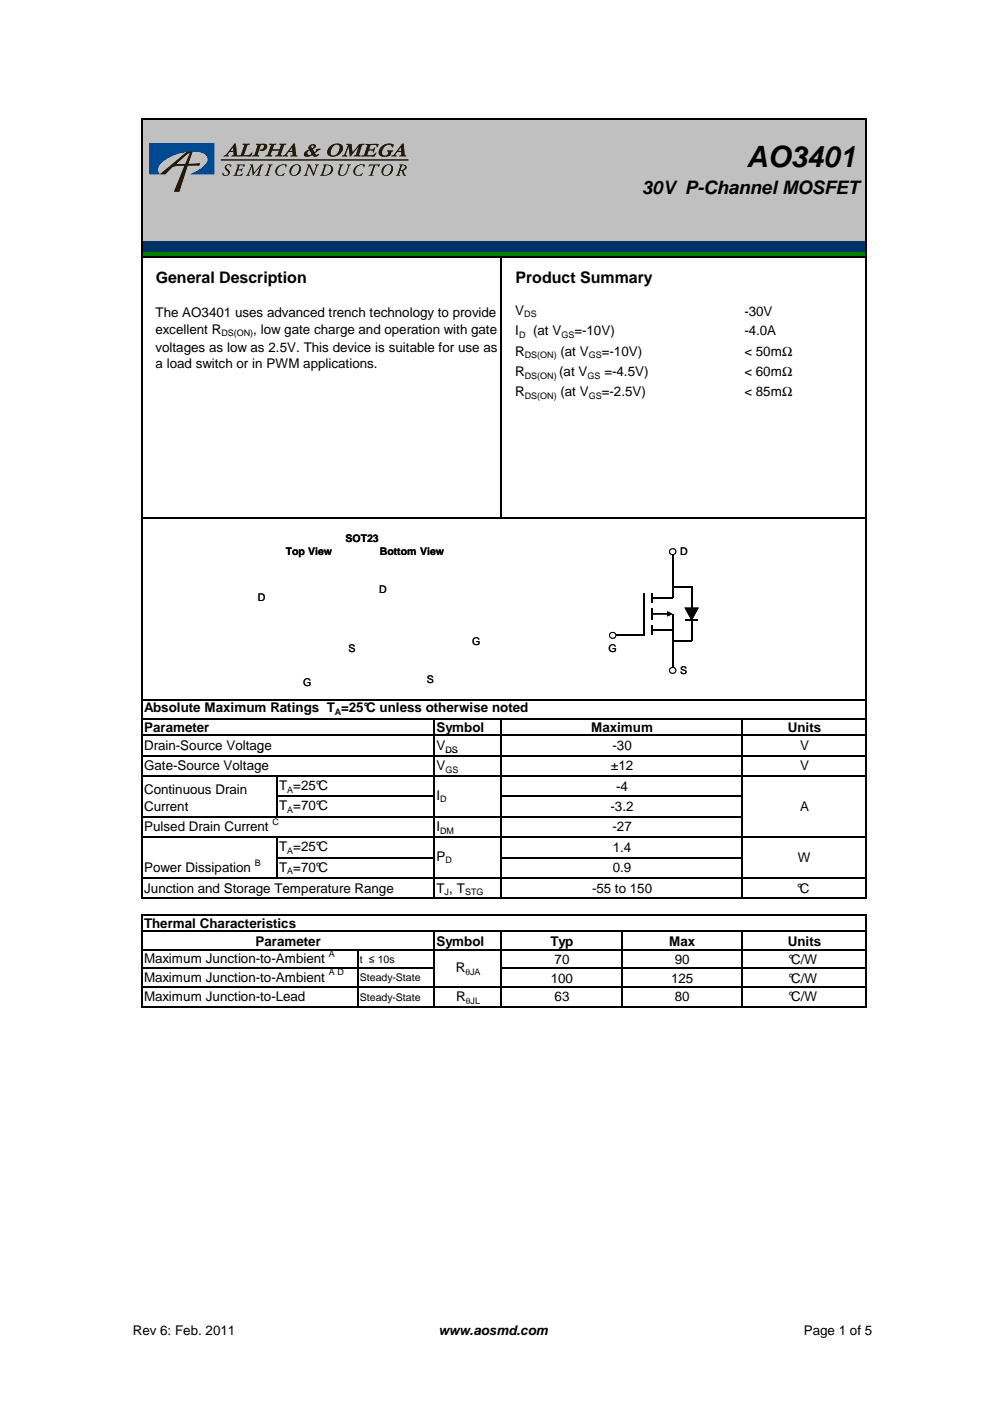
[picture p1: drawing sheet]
<svg xmlns="http://www.w3.org/2000/svg" width="210mm" height="297mm" viewBox="0 0 210 297" stroke-linecap="round" stroke-linejoin="round" font-family="sans-serif">
<path d="M30.1 25.3h153.6v25.8h-153.6z" fill="#c0c0c0"/>
<path d="M30.1 51.1h153.6v2.3h-153.6z" fill="#003365"/>
<path d="M30.1 53.3h153.6v1.3h-153.6z" fill="#008000"/>
<path d="M30 25v135.1M30.1 25.1h153.7M183.6 25.3v134.8M30.1 54.6h153.7M106.3 54.7v55.3M30.1 109.9h153.7M30.1 148.5h153.7M30.1 152.4h153.7M30.1 155.9h153.7M92 152.5v7.6M106.3 152.5v7.6M157.3 152.5v7.6" fill="none" stroke="#000" stroke-width=".25"/>
<g fill="#251a05">
<path d="M51.5 30.5h1.5l-.1 .1-.5 .2-.7 2.1a1.63 1.63 0 0 0 1.8-.5v.1a.59 .59 0 0 1-.5 .7l-2.5-.1 .1-.1 .5-.2 .7-2-.4-.2z"/>
<path d="M54.3 30.5h1.3a.72 .72 0 0 1 1 .3 .72 .72 0 0 1-.4 1 .74 .74 0 0 1-1.1 0l.1-.1a.62 .62 0 0 0 .6-.3 .62 .62 0 0 0-.1-.7l-.4 .1-.7 1.9-.1 .2 .5 .1-.1 .1-1.4 .1 .4-.3 .4-.9 .3-1.2-.3-.2z"/>
<path d="M57.1 30.5h1.5l-.1 .1-.4 .1-.3 1h.9h.6l.3-1-.4-.1 .1-.1h1.4l-.5 .2-.1 .3-.6 1.9 .3 .1v.1l-1.4-.1a.75 .75 0 0 0 .7-.8l.1-.3h-1.5l-.4 1 .4 .1v.1h-1.5l.1-.1 .4-.1 .2-.5 .6-1.7-.4-.1z"/>
<path d="M73.5 30.5h1l.3 1.8 1-1.3a1.21 1.21 0 0 1 1.4-.5l-.5 .4-.6 2 .4 .1-.1 .2-1.4-.1v-.1a.69 .69 0 0 0 .7-.8l.4-1.2-1.8 2.2h-.1l-.3-2.1-.6 1.7 .3 .2v.2h-1.1l.5-.4 .7-1.7 .1-.3-.4-.1z"/>
<path d="M77.5 30.5h2.7l-.1 .7-.2-.1a.52 .52 0 0 0-.3-.4 .52 .52 0 0 0-.5 0h-.5l-.3 1a.81 .81 0 0 0 1.1-.4h.1l-.3 1h-.2l.1-.3a.66 .66 0 0 0-1-.1l-.3 .9a1.61 1.61 0 0 0 2-.4v.1a.86 .86 0 0 1-1.3 .6l-1.9 .1v-.2a.46 .46 0 0 0 .7-.4l.6-1.9h-.4z"/>
<path d="M80.9 31.1a1.99 1.99 0 0 1 2.5-.3l-.2 .4a1 1 0 0 0-1-.6 1 1 0 0 0-.9 .8 .98 .98 0 0 0 .1 1.6 .68 .68 0 0 0 .8-.2 .68 .68 0 0 0 .1-.7l-.2-.1v-.1h1.3l-.3 .2a1.24 1.24 0 0 1-1.6 1.1 1.01 1.01 0 0 1-1.2-.5 1.01 1.01 0 0 1 .3-1.2z"/>
<path d="M47.9 35l.6-.1 .5 .1-.2 .4-.1-.4h-.5a.63 .63 0 0 0 .3 1.1 .81 .81 0 0 1-.2 1.1 .81 .81 0 0 1-1.1-.2l.1-.4a.54 .54 0 0 0 .7 .5 .54 .54 0 0 0 .2-.8l-.1-.2a.67 .67 0 0 1-.2-1.1z"/>
<path d="M50.2 34.9h1.7l-.2 .5a.58 .58 0 0 0-.9-.3l-.3 .8a.7 .7 0 0 0 .9-.2l-.2 .7a.44 .44 0 0 0-.4-.4 .44 .44 0 0 0-.4 .2l-.2 .8a1.17 1.17 0 0 0 1.3-.2l-.1 .1a.88 .88 0 0 1-1 .3h-1l.3-.1 .2-.4 .5-1.5z"/>
<path d="M53 34.9h.7l.1 1.8 1.1-1.3a.7 .7 0 0 1 1-.5l-.4 .3-.5 1.4-.1 .4 .3 .2h-1l.4-.2 .6-1.7-1.6 1.9-.2-1.9-.7 1.6 .3 .3h-.9l.1-.1a3.1 3.1 0 0 0 1.1-1.9z"/>
<path d="M56.9 34.9h.9l-.4 .3-.5 1.5-.1 .4 .3 .1h-1l.4-.2 .5-1.6 .1-.3z"/>
<path d="M58.9 35.3l.6-.3 1-.1 .3 .1-.2 .5a.76 .76 0 0 0-.7-.6 .76 .76 0 0 0-.7 .5l-.3 .4a.86 .86 0 0 0 .2 1.3 .86 .86 0 0 0 1.2-.4 .89 .89 0 0 1-1.4 .5 1.12 1.12 0 0 1 0-1.9z"/>
<path d="M65.1 34.9h.7l.7 1.8 .6-1.6-.3-.2h.8l-.3 .3-.8 2.1-1-2.1-.5 1.8 .2 .2h-.8l.3-.2 .3-.6 .4-1.3z"/>
<path d="M71.9 34.9h.9l-.4 .3-.4 1.7a.87 .87 0 0 0 1 .2 .87 .87 0 0 0 .5-.8l.3-1.2-.2-.2h.8a.77 .77 0 0 0-.6 .9 1.39 1.39 0 0 1-1.7 1.4 .62 .62 0 0 1-.3-.9l.3-1.1z"/>
<path d="M75.5 35.3l.5-.3 1-.1 .4 .1-.3 .5a.76 .76 0 0 0-.6-.6 .76 .76 0 0 0-.8 .5l-.3 .4a.86 .86 0 0 0 .2 1.3 .86 .86 0 0 0 1.3-.4 .89 .89 0 0 1-1.5 .5 1.12 1.12 0 0 1 .1-1.9z"/>
<path d="M78.4 34.8l2.1 .1-.2 .5-.2-.4h-.6l-.6 2 .2 .2h-.9l.4-.2 .6-2-.6 .1-.4 .2z"/>
<path d="M49.7 30.4h.3l.2 2a.4 .4 0 0 0 .3 .6v.2h-1.4l.4-.3v-.7h-.8l-.5 .6 .3 .2v.1l-1.1 .1 .6-.4zM49.4 31.2l-.6 .8h.7z"/>
<path d="M62.3 30.4h.2l.2 2a.4 .4 0 0 0 .4 .6l-.1 .2h-1.4l.5-.3-.1-.7h-.8l-.5 .6 .4 .2-.1 .1-1.1 .1 .6-.4zM61.9 31.2l-.6 .8h.7z"/>
<path d="M65.7 30.8l.5-.2a.51 .51 0 0 1 .8 .3 .51 .51 0 0 1-.6 .6l-.1 .1 .4 .7a.44 .44 0 0 0 .3-.7l1-.1-1.2 1a.5 .5 0 0 0 .8 .2 .81 .81 0 0 1-1.4 .2 1.31 1.31 0 0 1-1.8 0 1.26 1.26 0 0 1 1.2-1.2 .58 .58 0 0 1 .1-.9zM65.3 32a.48 .48 0 0 0 0 .8 .48 .48 0 0 0 .8-.2l-.5-.7zM66 30.9a.29 .29 0 0 0 .1 .5 .29 .29 0 0 0 .4-.3 .27 .27 0 0 0-.1-.4 .27 .27 0 0 0-.4 .2z"/>
<path d="M70 31.1l.9-.6a1.18 1.18 0 0 1 1.3 .1 1.18 1.18 0 0 1 .4 1.2 1.91 1.91 0 0 1-3.1 .9 1.58 1.58 0 0 1 .5-1.6zM70.7 30.9a1.64 1.64 0 0 0-.4 2 1.52 1.52 0 0 0 1.6-2.1l-.5-.2z"/>
<path d="M85.3 30.4h.3l.1 2a.4 .4 0 0 0 .4 .6v.2h-1.5l.5-.3v-.7h-.9l-.4 .6 .3 .2v.1l-1.1 .1 .5-.4zM85 31.2l-.6 .8h.7z"/>
<path d="M61.7 35.4a1.21 1.21 0 0 1 2 0 1.42 1.42 0 0 1-.5 1.5 1.42 1.42 0 0 1-1.6 .1 1.24 1.24 0 0 1 .1-1.6zM62.3 35.2l-.4 .5a.85 .85 0 0 0-.2 .9 .85 .85 0 0 0 .6 .6 1.46 1.46 0 0 0 1-2.1l-.4-.1z"/>
<path d="M68.5 34.9h.4a1.17 1.17 0 0 1 1.6 1.3 2.24 2.24 0 0 1-2.5 1h-.2l.4-.2 .5-1.7 .1-.2zM69.1 35l-.6 2a1.2 1.2 0 0 0 1.4-.3 1.2 1.2 0 0 0 .1-1.5z"/>
<path d="M81.2 35.4a1.21 1.21 0 0 1 2.1 0 1.42 1.42 0 0 1-.5 1.5 1.42 1.42 0 0 1-1.7 .1 1.24 1.24 0 0 1 .1-1.6zM81.8 35.2l-.4 .5a.85 .85 0 0 0-.2 .9 .85 .85 0 0 0 .6 .6 1.46 1.46 0 0 0 1.1-2.1l-.5-.1z"/>
<path d="M84.7 34.9a1.15 1.15 0 0 1 1.5 .6l-.2 .4-.5 .3a1.1 1.1 0 0 0 .6 1h-.5l-.5-1-.3 .1-.2 .7 .2 .2h-.8l.3-.2 .5-1.6 .1-.3zM85.3 35l-.4 .9 .2 .2a.55 .55 0 0 0 .7-.4 .55 .55 0 0 0-.4-.7z"/>
<path d="M33.9 36.9h1.2a3.8 3.8 0 0 1 2.3-1.7l1.7-.1-2.2 5.5h1.1l1.8-5.5h2.4l.2-.5-2.5 .2 1-2.8-1.4 .2zM37.4 34.7l2.2-2 .7-.3-1 2.4h-1.5z"/>
</g>
<path d="M46.8 33.9h39.8" fill="none" stroke="#251a05" stroke-width=".21"/>
<path d="M31.7 30.4h13.8v6.5h-5.2a5.4 5.4 0 0 0 3.8-3.1 1.58 1.58 0 0 0-1.4-1.5 10.1 10.1 0 0 0-8.8 2.5 1.46 1.46 0 0 0 0 2.1h-2.2z" fill="#014990"/>
<path d="M138.2 125.8v2.1M138.2 128.9v2.5M138.2 132.6v2.1" fill="none" stroke="#000" stroke-width=".42"/>
<path d="M136.6 125.8v9.1M138.2 126.9h4.4M138.2 133.7h4.4M142.6 124.4h4M142.6 136h4" fill="none" stroke="#000" stroke-width=".3"/>
<g fill="#000">
<path d="M138.4 130h3.4v.3h-3.4zM141.5 129.6l1.1 .6-1.1 .5z"/>
<path d="M145.1 128.8h3.1l-1.6 2.8zM145.4 128.9l1.3 2.5h-.1l1.3-2.5 .1 .1h-2.7z"/>
</g>
<path d="M142.6 117.3v9.6M130.6 134.7h6M142.6 130.2v11.5M146.6 124.4v4.5M146.6 131.4v4.5" fill="none" stroke="#000" stroke-width=".25"/>
<path d="M145.3 128.9h2.7l-1.4 2.5z" fill="#000"/>
<circle cx="142.6" cy="117" r=".66" fill="#fff"/>
<path d="M141.9 116.9a.74 .74 0 0 1 1.4 0 .74 .74 0 0 1-1.4 0zM142.1 117a.55 .55 0 0 0 1.1 0 .55 .55 0 0 0-1.1 0z" fill="#000"/>
<circle cx="129.9" cy="134.7" r=".65" fill="#fff"/>
<path d="M129.1 134.7a.76 .76 0 0 1 1.5 0 .76 .76 0 0 1-1.5 0zM129.4 134.7a.53 .53 0 0 0 1 0 .53 .53 0 0 0-1 0z" fill="#000"/>
<circle cx="142.6" cy="142.2" r=".66" fill="#fff"/>
<path d="M141.9 142.1a.73 .73 0 0 1 1.4 0 .73 .73 0 0 1-1.4 0zM142.1 142.2a.55 .55 0 0 0 1.1 0 .55 .55 0 0 0-1.1 0z" fill="#000"/>
<g fill="none" stroke="#000" stroke-width=".25">
<path d="M145.3 131.4h2.7M30 155.8v34.8M30.1 155.9h153.7M92 156v34.6M106.3 156v34.6M157.3 156v34.6M183.6 156v34.6M30.1 160.2h153.7M30.1 164.5h153.7M30.1 173.2h127.3M30.1 177.5h153.7M58.6 164.7v8.6"/>
<path d="M58.6 177.6v8.7M58.8 168.9h33.3M106.4 168.9h51M30 193.8v19.8M30.1 186.1h153.7M30.1 190.5h153.7M30.1 194h153.7M30.1 197.5h153.7M58.8 181.8h33.3M92 197.6v16M106.3 197.6v16M106.4 181.8h51"/>
<path d="M131.8 197.6v16M157.3 197.6v16M183.6 194.1v19.5M30.1 205.3h62M30.1 201.4h153.7M30.1 209.2h153.7M30.1 213.5h153.7M75.9 201.5v12.1M106.4 205.3h77.4"/>
</g>
<g fill="#251a05">
<path d="M51.5 30.5h1.5l-.1 .1-.5 .2-.7 2.1a1.63 1.63 0 0 0 1.8-.5v.1a.59 .59 0 0 1-.5 .7l-2.5-.1 .1-.1 .5-.2 .7-2-.4-.2z"/>
<path d="M54.3 30.5h1.3a.72 .72 0 0 1 1 .3 .72 .72 0 0 1-.4 1 .74 .74 0 0 1-1.1 0l.1-.1a.62 .62 0 0 0 .6-.3 .62 .62 0 0 0-.1-.7l-.4 .1-.7 1.9-.1 .2 .5 .1-.1 .1-1.4 .1 .4-.3 .4-.9 .3-1.2-.3-.2z"/>
<path d="M57.1 30.5h1.5l-.1 .1-.4 .1-.3 1h.9h.6l.3-1-.4-.1 .1-.1h1.4l-.5 .2-.1 .3-.6 1.9 .3 .1v.1l-1.4-.1a.75 .75 0 0 0 .7-.8l.1-.3h-1.5l-.4 1 .4 .1v.1h-1.5l.1-.1 .4-.1 .2-.5 .6-1.7-.4-.1z"/>
<path d="M73.5 30.5h1l.3 1.8 1-1.3a1.21 1.21 0 0 1 1.4-.5l-.5 .4-.6 2 .4 .1-.1 .2-1.4-.1v-.1a.69 .69 0 0 0 .7-.8l.4-1.2-1.8 2.2h-.1l-.3-2.1-.6 1.7 .3 .2v.2h-1.1l.5-.4 .7-1.7 .1-.3-.4-.1z"/>
<path d="M77.5 30.5h2.7l-.1 .7-.2-.1a.52 .52 0 0 0-.3-.4 .52 .52 0 0 0-.5 0h-.5l-.3 1a.81 .81 0 0 0 1.1-.4h.1l-.3 1h-.2l.1-.3a.66 .66 0 0 0-1-.1l-.3 .9a1.61 1.61 0 0 0 2-.4v.1a.86 .86 0 0 1-1.3 .6l-1.9 .1v-.2a.46 .46 0 0 0 .7-.4l.6-1.9h-.4z"/>
<path d="M80.9 31.1a1.99 1.99 0 0 1 2.5-.3l-.2 .4a1 1 0 0 0-1-.6 1 1 0 0 0-.9 .8 .98 .98 0 0 0 .1 1.6 .68 .68 0 0 0 .8-.2 .68 .68 0 0 0 .1-.7l-.2-.1v-.1h1.3l-.3 .2a1.24 1.24 0 0 1-1.6 1.1 1.01 1.01 0 0 1-1.2-.5 1.01 1.01 0 0 1 .3-1.2z"/>
<path d="M47.9 35l.6-.1 .5 .1-.2 .4-.1-.4h-.5a.63 .63 0 0 0 .3 1.1 .81 .81 0 0 1-.2 1.1 .81 .81 0 0 1-1.1-.2l.1-.4a.54 .54 0 0 0 .7 .5 .54 .54 0 0 0 .2-.8l-.1-.2a.67 .67 0 0 1-.2-1.1z"/>
<path d="M50.2 34.9h1.7l-.2 .5a.58 .58 0 0 0-.9-.3l-.3 .8a.7 .7 0 0 0 .9-.2l-.2 .7a.44 .44 0 0 0-.4-.4 .44 .44 0 0 0-.4 .2l-.2 .8a1.17 1.17 0 0 0 1.3-.2l-.1 .1a.88 .88 0 0 1-1 .3h-1l.3-.1 .2-.4 .5-1.5z"/>
<path d="M53 34.9h.7l.1 1.8 1.1-1.3a.7 .7 0 0 1 1-.5l-.4 .3-.5 1.4-.1 .4 .3 .2h-1l.4-.2 .6-1.7-1.6 1.9-.2-1.9-.7 1.6 .3 .3h-.9l.1-.1a3.1 3.1 0 0 0 1.1-1.9z"/>
<path d="M56.9 34.9h.9l-.4 .3-.5 1.5-.1 .4 .3 .1h-1l.4-.2 .5-1.6 .1-.3z"/>
<path d="M58.9 35.3l.6-.3 1-.1 .3 .1-.2 .5a.76 .76 0 0 0-.7-.6 .76 .76 0 0 0-.7 .5l-.3 .4a.86 .86 0 0 0 .2 1.3 .86 .86 0 0 0 1.2-.4 .89 .89 0 0 1-1.4 .5 1.12 1.12 0 0 1 0-1.9z"/>
<path d="M65.1 34.9h.7l.7 1.8 .6-1.6-.3-.2h.8l-.3 .3-.8 2.1-1-2.1-.5 1.8 .2 .2h-.8l.3-.2 .3-.6 .4-1.3z"/>
<path d="M71.9 34.9h.9l-.4 .3-.4 1.7a.87 .87 0 0 0 1 .2 .87 .87 0 0 0 .5-.8l.3-1.2-.2-.2h.8a.77 .77 0 0 0-.6 .9 1.39 1.39 0 0 1-1.7 1.4 .62 .62 0 0 1-.3-.9l.3-1.1z"/>
<path d="M75.5 35.3l.5-.3 1-.1 .4 .1-.3 .5a.76 .76 0 0 0-.6-.6 .76 .76 0 0 0-.8 .5l-.3 .4a.86 .86 0 0 0 .2 1.3 .86 .86 0 0 0 1.3-.4 .89 .89 0 0 1-1.5 .5 1.12 1.12 0 0 1 .1-1.9z"/>
<path d="M78.4 34.8l2.1 .1-.2 .5-.2-.4h-.6l-.6 2 .2 .2h-.9l.4-.2 .6-2-.6 .1-.4 .2z"/>
<path d="M49.7 30.4h.3l.2 2a.4 .4 0 0 0 .3 .6v.2h-1.4l.4-.3v-.7h-.8l-.5 .6 .3 .2v.1l-1.1 .1 .6-.4zM49.4 31.2l-.6 .8h.7z"/>
<path d="M62.3 30.4h.2l.2 2a.4 .4 0 0 0 .4 .6l-.1 .2h-1.4l.5-.3-.1-.7h-.8l-.5 .6 .4 .2-.1 .1-1.1 .1 .6-.4zM61.9 31.2l-.6 .8h.7z"/>
<path d="M65.7 30.8l.5-.2a.51 .51 0 0 1 .8 .3 .51 .51 0 0 1-.6 .6l-.1 .1 .4 .7a.44 .44 0 0 0 .3-.7l1-.1-1.2 1a.5 .5 0 0 0 .8 .2 .81 .81 0 0 1-1.4 .2 1.31 1.31 0 0 1-1.8 0 1.26 1.26 0 0 1 1.2-1.2 .58 .58 0 0 1 .1-.9zM65.3 32a.48 .48 0 0 0 0 .8 .48 .48 0 0 0 .8-.2l-.5-.7zM66 30.9a.29 .29 0 0 0 .1 .5 .29 .29 0 0 0 .4-.3 .27 .27 0 0 0-.1-.4 .27 .27 0 0 0-.4 .2z"/>
<path d="M70 31.1l.9-.6a1.18 1.18 0 0 1 1.3 .1 1.18 1.18 0 0 1 .4 1.2 1.91 1.91 0 0 1-3.1 .9 1.58 1.58 0 0 1 .5-1.6zM70.7 30.9a1.64 1.64 0 0 0-.4 2 1.52 1.52 0 0 0 1.6-2.1l-.5-.2z"/>
<path d="M85.3 30.4h.3l.1 2a.4 .4 0 0 0 .4 .6v.2h-1.5l.5-.3v-.7h-.9l-.4 .6 .3 .2v.1l-1.1 .1 .5-.4zM85 31.2l-.6 .8h.7z"/>
<path d="M61.7 35.4a1.21 1.21 0 0 1 2 0 1.42 1.42 0 0 1-.5 1.5 1.42 1.42 0 0 1-1.6 .1 1.24 1.24 0 0 1 .1-1.6zM62.3 35.2l-.4 .5a.85 .85 0 0 0-.2 .9 .85 .85 0 0 0 .6 .6 1.46 1.46 0 0 0 1-2.1l-.4-.1z"/>
<path d="M68.5 34.9h.4a1.17 1.17 0 0 1 1.6 1.3 2.24 2.24 0 0 1-2.5 1h-.2l.4-.2 .5-1.7 .1-.2zM69.1 35l-.6 2a1.2 1.2 0 0 0 1.4-.3 1.2 1.2 0 0 0 .1-1.5z"/>
<path d="M81.2 35.4a1.21 1.21 0 0 1 2.1 0 1.42 1.42 0 0 1-.5 1.5 1.42 1.42 0 0 1-1.7 .1 1.24 1.24 0 0 1 .1-1.6zM81.8 35.2l-.4 .5a.85 .85 0 0 0-.2 .9 .85 .85 0 0 0 .6 .6 1.46 1.46 0 0 0 1.1-2.1l-.5-.1z"/>
<path d="M84.7 34.9a1.15 1.15 0 0 1 1.5 .6l-.2 .4-.5 .3a1.1 1.1 0 0 0 .6 1h-.5l-.5-1-.3 .1-.2 .7 .2 .2h-.8l.3-.2 .5-1.6 .1-.3zM85.3 35l-.4 .9 .2 .2a.55 .55 0 0 0 .7-.4 .55 .55 0 0 0-.4-.7z"/>
<path d="M33.9 36.9h1.2a3.8 3.8 0 0 1 2.3-1.7l1.7-.1-2.2 5.5h1.1l1.8-5.5h2.4l.2-.5-2.5 .2 1-2.8-1.4 .2zM37.4 34.7l2.2-2 .7-.3-1 2.4h-1.5z"/>
</g>
<path d="M46.8 33.9h39.8" fill="none" stroke="#251a05" stroke-width=".21"/>
<path d="M31.7 30.4h13.8v6.5h-5.2a5.4 5.4 0 0 0 3.8-3.1 1.58 1.58 0 0 0-1.4-1.5 10.1 10.1 0 0 0-8.8 2.5 1.46 1.46 0 0 0 0 2.1h-2.2z" fill="#014990"/>
<path d="M138.2 125.8v2.1M138.2 128.9v2.5M138.2 132.6v2.1" fill="none" stroke="#000" stroke-width=".42"/>
<path d="M136.6 125.8v9.1M138.2 126.9h4.4M138.2 133.7h4.4M142.6 124.4h4M142.6 136h4" fill="none" stroke="#000" stroke-width=".3"/>
<g fill="#000">
<path d="M138.4 130h3.4v.3h-3.4zM141.5 129.6l1.1 .6-1.1 .5z"/>
<path d="M145.1 128.8h3.1l-1.6 2.8zM145.4 128.9l1.3 2.5h-.1l1.3-2.5 .1 .1h-2.7z"/>
</g>
<path d="M142.6 117.3v9.6M130.6 134.7h6M142.6 130.2v11.5M146.6 124.4v4.5M146.6 131.4v4.5" fill="none" stroke="#000" stroke-width=".25"/>
<path d="M145.3 128.9h2.7l-1.4 2.5z" fill="#000"/>
<circle cx="142.6" cy="117" r=".66" fill="#fff"/>
<path d="M141.9 116.9a.74 .74 0 0 1 1.4 0 .74 .74 0 0 1-1.4 0zM142.1 117a.55 .55 0 0 0 1.1 0 .55 .55 0 0 0-1.1 0z" fill="#000"/>
<circle cx="129.9" cy="134.7" r=".65" fill="#fff"/>
<path d="M129.1 134.7a.76 .76 0 0 1 1.5 0 .76 .76 0 0 1-1.5 0zM129.4 134.7a.53 .53 0 0 0 1 0 .53 .53 0 0 0-1 0z" fill="#000"/>
<circle cx="142.6" cy="142.2" r=".66" fill="#fff"/>
<path d="M141.9 142.1a.73 .73 0 0 1 1.4 0 .73 .73 0 0 1-1.4 0zM142.1 142.2a.55 .55 0 0 0 1.1 0 .55 .55 0 0 0-1.1 0z" fill="#000"/>
<path d="M145.3 131.4h2.7" fill="none" stroke="#000" stroke-width=".25"/>
<text font-size="6.2" x="158.3" y="35.4">AO3401</text>
<text font-size="3.9" x="136.1" y="41.2">30V P-Channel MOSFET</text>
<g font-size="3.4">
<text x="33" y="59.9">General Description</text>
<text x="109.3" y="59.9">Product Summary</text>
</g>
<g font-size="2.8">
<text x="33" y="67.2">The AO3401 uses advanced trench technology to provide</text>
<text x="33" y="70.7">excellent R</text>
<text x="53.7" y="70.7">, low gate charge and operation with gate</text>
<text x="109.3" y="66.8">V</text>
<text x="109.3" y="71.1">I</text>
<text x="113" y="71.1">(at V</text>
<text x="121.8" y="71.1">=-10V)</text>
<text x="157.8" y="71.1">-4.0A</text>
<text x="157.8" y="67">-30V</text>
<text x="33" y="74.6">voltages as low as 2.5V. This device is suitable for use as</text>
<text x="109.3" y="75.4">R</text>
<text x="118.8" y="75.4">(at V</text>
<text x="127.6" y="75.4">=-10V)</text>
<text x="157.8" y="75.4">&lt; 50mΩ</text>
<text x="33" y="78.1">a load switch or in PWM applications.</text>
<text x="109.3" y="79.7">R</text>
<text x="118.6" y="79.7">(at V</text>
<text x="128.1" y="79.7">=-4.5V)</text>
<text x="157.8" y="79.7">&lt; 60mΩ</text>
<text x="109.3" y="84">R</text>
<text x="118.8" y="84">(at V</text>
<text x="127.6" y="84">=-2.5V)</text>
<text x="157.8" y="84">&lt; 85mΩ</text>
<text x="30.6" y="151">Absolute Maximum Ratings T =25°C unless otherwise noted</text>
<text x="30.6" y="155.1">Parameter</text>
<text x="92.5" y="155.1">Symbol</text>
<text x="125.3" y="155.1">Maximum</text>
<text x="167" y="155.1">Units</text>
<text x="30.6" y="159">Drain-Source Voltage</text>
<text x="92.5" y="159">V</text>
<text x="129.9" y="159">-30</text>
<text x="169.6" y="159">V</text>
<text x="30.6" y="163.3">Gate-Source Voltage</text>
<text x="59.2" y="167.5">T =25°C</text>
<text x="92.5" y="163.3">V</text>
<text x="129.5" y="163.3">±12</text>
<text x="130.6" y="167.6">-4</text>
<text x="169.6" y="163.3">V</text>
<text x="30.6" y="168.4">Continuous Drain</text>
<text x="30.6" y="172">Current</text>
<text x="59.2" y="171.8">T =70°C</text>
<text x="92.5" y="169.5">I</text>
<text x="129.5" y="172">-3.2</text>
<text x="169.6" y="171.9">A</text>
<text x="30.6" y="176.3">Pulsed Drain Current</text>
<text x="92.5" y="176.3">I</text>
<text x="129.9" y="176.3">-27</text>
<text x="30.6" y="184.9">Power Dissipation</text>
<text x="59.2" y="180.5">T =25°C</text>
<text x="59.2" y="184.8">T =70°C</text>
<text x="92.5" y="182.5">P</text>
<text x="129.9" y="180.6">1.4</text>
<text x="129.9" y="184.9">0.9</text>
<text x="169.2" y="182.7">W</text>
<text x="30.6" y="189.2">Junction and Storage Temperature Range</text>
<text x="92.5" y="189.2">T , T</text>
<text x="125.5" y="189.2">-55 to 150</text>
<text x="169" y="189.2">°C</text>
<text x="30.6" y="196.7">Thermal Characteristics</text>
<text x="54.2" y="200.6">Parameter</text>
<text x="92.5" y="200.6">Symbol</text>
<text x="116.7" y="200.6">Typ</text>
<text x="141.9" y="200.6">Max</text>
<text x="167" y="200.6">Units</text>
<text x="30.6" y="208.2">Maximum Junction-to-Ambient</text>
<text x="30.6" y="204.3">Maximum Junction-to-Ambient</text>
<text x="96.6" y="206.1">R</text>
<text x="116.8" y="208.4">100</text>
<text x="117.6" y="204.5">70</text>
<text x="142.3" y="208.4">125</text>
<text x="143.1" y="204.5">90</text>
<text x="167.2" y="204.5">°C/W</text>
<text x="167.2" y="208.4">°C/W</text>
<text x="30.6" y="212.2">Maximum Junction-to-Lead</text>
<text x="96.7" y="212.3">R</text>
<text x="117.6" y="212.3">63</text>
<text x="143.1" y="212.3">80</text>
<text x="167.2" y="212.3">°C/W</text>
<text x="28.2" y="283">Rev 6: Feb. 2011</text>
<text x="93" y="283">www.aosmd.com</text>
<text x="170.4" y="283">Page 1 of 5</text>
</g>
<g font-size="2.2">
<text x="60.6" y="117.6">Top View</text>
<text x="73.3" y="115">SOT23</text>
<text x="80.5" y="117.6">Bottom View</text>
<text x="144.2" y="117.8">D</text>
<text x="80.4" y="125.8">D</text>
<text x="54.7" y="127.4">D</text>
<text x="100.1" y="136.7">G</text>
<text x="73.9" y="138.2">S</text>
<text x="129" y="138.2">G</text>
<text x="144.2" y="142.8">S</text>
<text x="64.3" y="145.4">G</text>
<text x="90.5" y="144.8">S</text>
<text x="76.3" y="204.1">t ≤ 10s</text>
<text x="76.3" y="208">Steady-State</text>
<text x="76.3" y="212.1">Steady-State</text>
</g>
<g font-size="1.9">
<text x="46.9" y="71.3">DS(ON)</text>
<text x="110.1" y="71.6">D</text>
<text x="111.2" y="67.3">DS</text>
<text x="119" y="71.6">GS</text>
<text x="111.3" y="75.9">DS(ON)</text>
<text x="124.8" y="75.9">GS</text>
<text x="111.3" y="80.3">DS(ON)</text>
<text x="124.6" y="80.3">GS</text>
<text x="111.3" y="84.6">DS(ON)</text>
<text x="124.8" y="84.6">GS</text>
<text x="71" y="151.6">A</text>
<text x="94.4" y="159.6">DS</text>
<text x="94.4" y="163.9">GS</text>
<text x="60.9" y="168.1">A</text>
<text x="60.9" y="172.4">A</text>
<text x="93.3" y="170.1">D</text>
<text x="57.8" y="174.9">C</text>
<text x="93.3" y="176.8">DM</text>
<text x="54" y="183.5">B</text>
<text x="60.9" y="185.3">A</text>
<text x="60.9" y="181">A</text>
<text x="94.4" y="183">D</text>
<text x="94.3" y="189.8">J</text>
<text x="98.6" y="189.8">STG</text>
<text x="69.7" y="202.9">A</text>
<text x="69.7" y="206.8">A D</text>
<text x="98.7" y="206.6">θJA</text>
<text x="98.8" y="212.8">θJL</text>
</g>
</svg>
